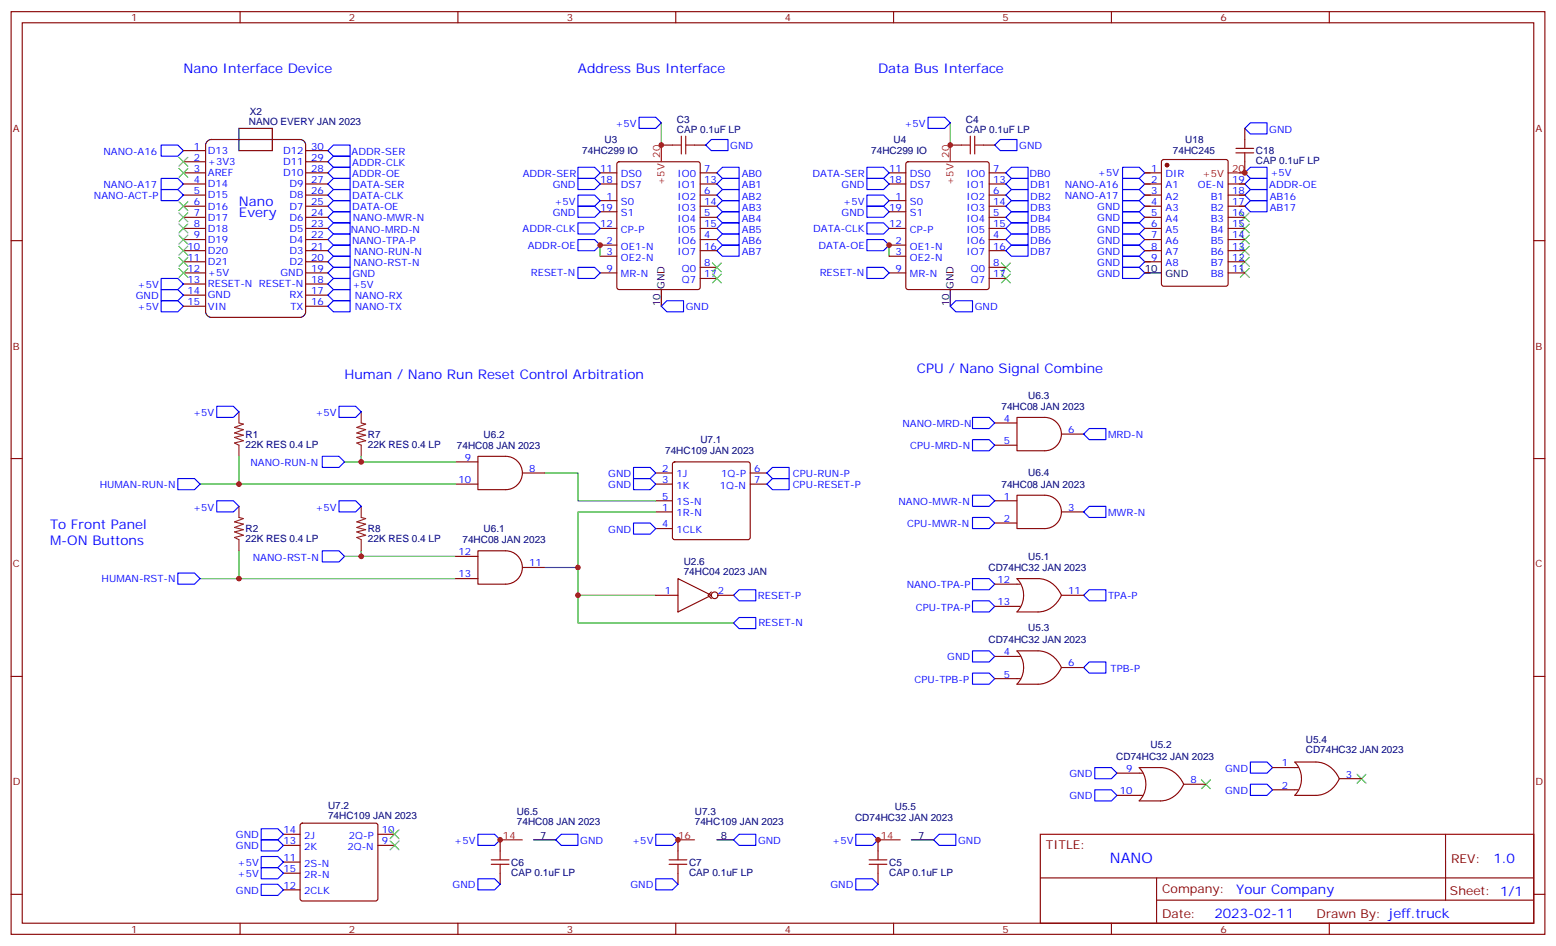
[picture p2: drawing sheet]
<svg xmlns="http://www.w3.org/2000/svg" width="494mm" height="300mm" viewBox="0 0 494 300" stroke-linecap="round" stroke-linejoin="round" font-family="sans-serif">
<g fill="none" stroke="#870000" stroke-width=".35">
<path d="M3.5 3.7h486.9v292.8h-486.9zM7.1 7.2h479.7v285.8h-479.7zM76.2 3.7v3.5M145.3 3.7v3.5M214.5 3.7v3.5M283.6 3.7v3.5M352.8 3.7v3.5M421.9 3.7v3.5M58.2 54.9h7.1M58.2 58.4h7.1M58.2 47.8h7.1M58.2 51.3h7.1"/>
<path d="M97 54.9h7.1M97 58.4h7.1M97 47.8h7.1M97 51.3h7.1M190.5 54.9h5.3M190.5 58.4h5.3M196 51.5l.5-.2h25l.7 .5v39.4l-.4 .6-25.3 .1-.7-.5v-39.4zM209.9 46h3.5M220.5 46h3.5M222.2 54.9h5.3M222.2 58.4h5.3M282.2 54.9h5.3"/>
<path d="M282.2 58.4h5.3M287.7 51.5l.5-.2h25.1l.6 .5 .1 39.4-.5 .6-25.3 .1-.6-.5-.1-39.4zM301.6 46h3.6M312.2 46h3.5M314 54.9h5.3M314 58.4h5.3M363.4 54.9h5.3M363.4 58.4h5.3M368.9 50.8l.5-.2h19.7l.7 .5v39l-.4 .7h-20l-.7-.4v-39.1zM389.8 58.4h5.3M395.1 40.7v3.6M395.1 51.3v3.6"/>
<path d="M3.5 76.4h3.6M58.2 76h7.1M58.2 69h7.1M58.2 61.9h7.1M58.2 72.5h7.1M58.2 65.4h7.1M58.2 79.6h7.1M97 76h7.1M97 69h7.1M97 61.9h7.1M97 72.5h7.1M97 65.4h7.1"/>
<path d="M97 79.6h7.1M190.5 63.7h5.3M190.5 77.8h5.3M190.5 72.5h5.3M190.5 67.2h5.3M222.2 76h5.3M222.2 69h5.3M222.2 61.9h5.3M222.2 72.5h5.3M222.2 65.4h5.3M222.2 79.6h5.3M282.2 63.7h5.3"/>
<path d="M282.2 77.8h5.3M282.2 72.5h5.3M282.2 67.2h5.3M314 76h5.3M314 69h5.3M314 61.9h5.3M314 72.5h5.3M314 65.4h5.3M314 79.6h5.3M363.4 76h5.3M363.4 69h5.3M363.4 61.9h5.3"/>
<path d="M363.4 72.5h5.3M363.4 65.4h5.3M363.4 79.6h5.3M389.8 76h5.3M389.8 69h5.3M389.8 61.9h5.3M389.8 72.5h5.3M389.8 65.4h5.3M389.8 79.6h5.3M486.8 76.4h3.6M58.2 86.6h7.1M58.2 83.1h7.1"/>
<path d="M58.2 90.1h7.1M58.2 93.7h7.1M58.2 97.2h7.1M97 86.6h7.1M97 83.1h7.1M97 90.1h7.1M97 93.7h7.1M97 97.2h7.1M190.5 81.3h5.3M190.5 86.6h5.3M222.2 84.8h5.3M222.2 88.4h5.3"/>
<path d="M282.2 81.3h5.3M282.2 86.6h5.3M314 84.8h5.3M314 88.4h5.3M363.4 83.1h5.3M389.8 86.6h5.3M389.8 83.1h5.3M315.7 134.2h7.1M322.8 132.5h8.8a5.3 5.3 0 0 1 5.3 5.3 5.3 5.3 0 0 1-5.3 5.3h-8.8zM336.9 137.8h7.1M3.5 145.5h3.6M144.6 146.6h7.1"/>
<path d="M144.6 153.6h7.1M151.7 144.8h8.8a5.3 5.3 0 0 1 5.3 5.3 5.3 5.3 0 0 1-5.3 5.3h-8.8zM165.8 150.1h7.1M208.1 153.6h5.3M208.1 150.1h5.3M208.1 158.9h5.3M213.7 146.8l.4-.2h23.3l.5 .2 .2 .5v23.3l-.2 .5-.5 .2h-23.3l-.5-.3-.2-.4v-23.3zM238.1 153.6h5.3M238.1 150.1h5.3M315.7 141.3h7.1M315.7 158.9h7.1M322.8 157.2h8.8a5.3 5.3 0 0 1 5.3 5.3 5.3 5.3 0 0 1-5.3 5.2h-8.8z"/>
<path d="M486.8 145.5h3.6M144.6 176.6h7.1M151.7 174.8h8.8a5.3 5.3 0 0 1 5.3 5.3 5.3 5.3 0 0 1-5.3 5.3h-8.8zM208.1 162.5h5.3M208.1 167.7h5.3M315.7 166h7.1M336.9 162.5h7.1M144.6 183.6h7.1M165.8 180.1h7.1M208.1 188.9h7.1M215.2 183.6l10.6 5.3-10.6 5.3zM225.8 187.9l-1.1 1 1.1 1.1"/>
<path d="M227.9 188.9h4.9M315.7 185.4h8.1M315.7 192.4h8.1M322.8 183.6h6.7a8.4 8.4 0 0 1 7.4 5.3 8.4 8.4 0 0 1-7.4 5.3h-6.7a7.6 7.6 0 0 0 0-10.6zM336.9 188.9h7.1M3.5 214.7h3.6M315.7 208.3h8.1M315.7 215.4h8.1M322.8 206.6h6.7a8.4 8.4 0 0 1 7.4 5.2 8.4 8.4 0 0 1-7.4 5.3h-6.7a7.6 7.6 0 0 0 0-10.5zM336.9 211.8h7.1M486.8 214.7h3.6M354.5 245.4h8.2"/>
<path d="M354.5 252.4h8.2M361.6 243.6h6.7a8.4 8.4 0 0 1 7.4 5.3 8.4 8.4 0 0 1-7.4 5.3l-6.7-.1a7.6 7.6 0 0 0 0-10.5zM375.7 248.9h7.1M403.9 243.6h8.1M403.9 250.6h8.1M425.1 247.1h7.1M425.1 247.1a8.4 8.4 0 0 0-7.4-5.3h-6.7a7.6 7.6 0 0 1 0 10.6M425.1 247.1a8.4 8.4 0 0 1-7.4 5.3h-6.7M90 268.3h5.2M90 264.8h5.2M90 273.6h5.2M90 277.1h5.2"/>
<path d="M95.5 261.4l.5-.2h23.2l.5 .2 .2 .5v23.3l-.2 .5-.5 .2h-23.2l-.5-.2-.3-.5v-23.3zM119.9 268.3h5.3M119.9 264.8h5.3M158.7 266.5v3.6M158.7 277.1v3.5M215.2 266.5v3.6M215.2 277.1v3.5M278.7 266.5v3.6M278.7 277.1v3.5M330.2 264.8h156.6v28.2h-156.6zM330.2 278.6h156.5M367.1 278.6v14.1"/>
<path d="M458.8 264.8v20.9M3.5 283.8h3.6M76.2 293v3.5M90 282.4h5.2M145.3 293v3.5M214.5 293v3.5M283.6 293v3.5M352.8 293v3.5M367.1 285.7h119.6M421.9 293v3.5M486.8 283.8h3.6"/>
<circle cx="226.8" cy="188.9" r="1.06"/>
</g>
<g fill="none" stroke="#00f" stroke-width=".35">
<path d="M202.8 37.2h5.3l1.8 1.8-1.8 1.7h-5.3zM294.6 37.2h5.3l1.7 1.8-1.7 1.7h-5.3zM396.9 39h5.3v3.5h-5.3l-1.8-1.8zM51.2 46h5.2l1.8 1.8-1.8 1.8h-5.2zM51.2 56.6h5.2l1.8 1.8-1.8 1.7h-5.2zM104.1 47.8l1.7-1.8h5.3v3.6h-5.3zM104.1 51.3l1.7-1.7h5.3v3.5h-5.3zM104.1 54.9l1.7-1.8h5.3v3.5h-5.3zM104.1 58.4l1.7-1.8h5.3v3.5h-5.3zM183.4 53.1h5.3l1.8 1.8-1.8 1.7h-5.3zM183.4 56.6h5.3l1.8 1.8-1.8 1.7h-5.3zM225.8 44.3h5.3v3.5h-5.3l-1.8-1.8z"/>
<path d="M227.5 58.4l1.8-1.8h5.3v3.5h-5.3zM227.5 54.9l1.8-1.8h5.3v3.5h-5.3zM275.2 56.6h5.3l1.7 1.8-1.7 1.7h-5.3zM275.2 53.1h5.3l1.7 1.8-1.7 1.7h-5.3zM317.5 44.3h5.3v3.5h-5.3l-1.8-1.8zM319.3 54.9l1.7-1.8h5.3v3.5h-5.3zM319.3 58.4l1.7-1.8h5.3v3.5h-5.3zM356.3 53.1h5.3l1.8 1.8-1.8 1.7h-5.3zM356.3 56.6h5.3l1.8 1.8-1.8 1.7h-5.3zM396.9 53.1h5.3v3.5h-5.3l-1.8-1.7zM396.9 56.6h5.3v3.5h-5.3l-1.8-1.7zM51.2 60.1h5.2l1.8 1.8-1.8 1.8h-5.2z"/>
<path d="M104.1 61.9l1.7-1.8h5.3v3.6h-5.3zM105.8 77.8h5.3v3.5h-5.3l-1.7-1.7zM105.8 70.7h5.3v3.6h-5.3l-1.7-1.8zM105.8 67.2h5.3v3.5h-5.3l-1.7-1.7zM105.8 63.7h5.3v3.5h-5.3l-1.7-1.8zM105.8 74.3h5.3v3.5h-5.3l-1.7-1.8zM183.4 70.7h5.3l1.8 1.8-1.8 1.8h-5.3zM183.4 76h5.3l1.8 1.8-1.8 1.8h-5.3zM183.4 61.9h5.3l1.8 1.8-1.8 1.7h-5.3zM183.4 65.4h5.3l1.8 1.8-1.8 1.8h-5.3zM227.5 76l1.8-1.7h5.3v3.5h-5.3zM227.5 72.5l1.8-1.8h5.3v3.6h-5.3z"/>
<path d="M227.5 69l1.8-1.8h5.3v3.5h-5.3zM227.5 65.4l1.8-1.7h5.3v3.5h-5.3zM227.5 61.9l1.8-1.8h5.3v3.6h-5.3zM229.3 77.8h5.3v3.5h-5.3l-1.8-1.7zM275.2 65.4h5.3l1.7 1.8-1.7 1.8h-5.3zM275.2 61.9h5.3l1.7 1.8-1.7 1.7h-5.3zM275.2 76h5.3l1.7 1.8-1.7 1.8h-5.3zM275.2 70.7h5.3l1.7 1.8-1.7 1.8h-5.3zM319.3 61.9l1.7-1.8h5.3v3.6h-5.3zM319.3 65.4l1.7-1.7h5.3v3.5h-5.3zM319.3 69l1.7-1.8h5.3v3.5h-5.3zM319.3 72.5l1.7-1.8h5.3v3.6h-5.3z"/>
<path d="M319.3 76l1.7-1.7h5.3v3.5h-5.3zM319.3 79.6l1.7-1.8h5.3v3.5h-5.3zM356.3 60.1h5.3l1.8 1.8-1.8 1.8h-5.3zM356.3 63.7h5.3l1.8 1.7-1.8 1.8h-5.3zM356.3 67.2h5.3l1.8 1.8-1.8 1.7h-5.3zM356.3 70.7h5.3l1.8 1.8-1.8 1.8h-5.3zM356.3 74.3h5.3l1.8 1.7-1.8 1.8h-5.3zM356.3 77.8h5.3l1.8 1.8-1.8 1.7h-5.3zM395.1 65.4l1.8-1.7h5.3v3.5h-5.3zM396.9 60.1h5.3v3.6h-5.3l-1.8-1.8zM51.2 95.4h5.2l1.8 1.8-1.8 1.8h-5.2zM51.2 91.9h5.2l1.8 1.8-1.8 1.7h-5.2z"/>
<path d="M51.2 88.4h5.2l1.8 1.7-1.8 1.8h-5.2zM104.1 86.6l1.7-1.8h5.3v3.6h-5.3zM104.1 83.1l1.7-1.8h5.3v3.5h-5.3zM104.1 90.1l1.7-1.7h5.3v3.5h-5.3zM104.1 93.7l1.7-1.8h5.3v3.5h-5.3zM105.8 95.4h5.3v3.6h-5.3l-1.7-1.8zM183.4 84.8h5.3l1.8 1.8-1.8 1.8h-5.3zM211.7 95.4h5.3v3.6h-5.3l-1.8-1.8zM275.2 84.8h5.3l1.7 1.8-1.7 1.8h-5.3zM303.4 95.4h5.3v3.6h-5.3l-1.8-1.8zM356.3 84.8h5.3l1.8 1.8-1.8 1.8h-5.3zM356.3 81.3h5.3l1.8 1.8-1.8 1.7h-5.3z"/>
<path d="M68.8 128.9h5.3l1.7 1.8-1.7 1.8h-5.3zM107.6 128.9h5.3l1.8 1.8-1.8 1.8h-5.3zM308.7 132.5h5.3l1.7 1.7-1.7 1.8h-5.3zM308.7 139.5h5.3l1.7 1.8-1.7 1.8h-5.3zM345.7 136h5.3v3.5h-5.3l-1.7-1.7zM56.4 151.9h5.3l1.8 1.7-1.8 1.8h-5.3zM68.8 158.9h5.3l1.7 1.8-1.7 1.8h-5.3zM102.3 144.8h5.3l1.8 1.8-1.8 1.7h-5.3zM107.6 158.9h5.3l1.8 1.8-1.8 1.8h-5.3zM201.1 148.3h5.3l1.7 1.8-1.7 1.8h-5.3zM201.1 151.9h5.3l1.7 1.7-1.7 1.8h-5.3zM245.2 148.3h5.3v3.6h-5.3l-1.8-1.8z"/>
<path d="M245.2 151.9h5.3v3.5h-5.3l-1.8-1.8zM308.7 157.2h5.3l1.7 1.7-1.7 1.8h-5.3zM102.3 174.8h5.3l1.8 1.8-1.8 1.7h-5.3zM201.1 166h5.3l1.7 1.7-1.7 1.8h-5.3zM308.7 164.2h5.3l1.7 1.8-1.7 1.7h-5.3zM345.7 160.7h5.3v3.5h-5.3l-1.7-1.7zM56.4 181.9h5.3l1.8 1.7-1.8 1.8h-5.3zM234.6 187.1h5.3v3.6h-5.3l-1.8-1.8zM234.6 196h5.3v3.5h-5.3l-1.8-1.8zM308.7 190.7h5.3l1.7 1.7-1.7 1.8h-5.3zM308.7 183.6h5.3l1.7 1.8-1.7 1.7h-5.3zM345.7 187.1h5.3v3.6h-5.3l-1.7-1.8z"/>
<path d="M308.7 213.6h5.3l1.7 1.8-1.7 1.7h-5.3zM308.7 206.6h5.3l1.7 1.7-1.7 1.8h-5.3zM345.7 210.1h5.3v3.5h-5.3l-1.7-1.8zM347.5 243.6h5.3l1.7 1.8-1.7 1.7h-5.3zM347.5 250.6h5.3l1.7 1.8-1.7 1.8h-5.3zM396.9 241.8h5.3l1.7 1.8-1.7 1.8h-5.3zM396.9 248.9h5.3l1.7 1.7-1.7 1.8h-5.3zM82.9 263h5.3l1.8 1.8-1.8 1.7h-5.3zM82.9 266.5h5.3l1.8 1.8-1.8 1.8h-5.3zM82.9 271.8h5.3l1.8 1.8-1.8 1.7h-5.3zM82.9 275.3h5.3l1.8 1.8-1.8 1.8h-5.3zM151.7 264.8h5.3l1.7 1.7-1.7 1.8h-5.3z"/>
<path d="M151.7 278.9h5.3l1.7 1.7-1.7 1.8h-5.3zM176.4 266.5l1.8-1.7h5.2v3.5h-5.2zM208.1 264.8h5.3l1.8 1.7-1.8 1.8h-5.3zM208.1 278.9h5.3l1.8 1.7-1.8 1.8h-5.3zM234.6 264.8h5.3v3.5h-5.3l-1.8-1.8zM271.6 264.8h5.3l1.8 1.7-1.8 1.8h-5.3zM271.6 278.9h5.3l1.8 1.7-1.8 1.8h-5.3zM298.1 264.8h5.3v3.5h-5.3l-1.8-1.8zM82.9 280.6h5.3l1.8 1.8-1.8 1.8h-5.3z"/>
</g>
<g fill="none" stroke="#a10000" stroke-width=".35">
<path d="M213.4 46h2.9M216.3 43.2v5.7M217.7 43.2v5.7M217.7 46h2.8M305.2 46h2.8M308 43.2v5.7M309.4 46h2.8M309.4 43.2v5.7M392.3 48.5h5.6M392.3 47.1h5.6M395.1 44.3v2.8M395.1 48.5v2.8"/>
<path d="M155.9 274.3h5.7M155.9 272.9h5.7M158.7 270.1v2.8M158.7 274.3v2.8M212.4 274.3h5.6M212.4 272.9h5.6M215.2 270.1v2.8M215.2 274.3v2.8M275.9 274.3h5.6M275.9 272.9h5.6M278.7 270.1v2.8M278.7 274.3v2.8"/>
</g>
<g fill="none" stroke="#008700" stroke-width=".35">
<path d="M209.9 39v7M301.6 39v7M363.4 54.9h1.7M363.4 58.4h1.7M393.3 54.9h1.8M393.3 58.4h1.8M190.5 77.8v3.5M282.2 77.8v3.5M363.4 61.9h1.7M363.4 65.4h1.7M363.4 69h1.7M363.4 72.5h1.7"/>
<path d="M363.4 76h1.7M363.4 79.6h1.7M393.3 61.9h1.8M393.3 65.4h1.8M363.4 83.1h1.7M363.4 86.6h1.7M63.5 153.6h81.1M75.8 144.8v8.8M109.4 146.6h35.2M114.7 144.8v1.8M172.9 150.1h10.5v8.8h24.7M75.8 174.8v8.8"/>
<path d="M109.4 176.6h35.2M114.7 174.8v1.8M208.1 162.5h-24.7v26.4h24.7M63.5 183.6h81.1M172.9 180.1h10.5M183.4 188.9v8.8h49.4"/>
</g>
<path d="M65.8 44.8l1.2-.5h28.2l.9 .2 .7 .6 .2 .9v53l-.3 .8-.6 .7-.9 .2h-28.2l-.9-.3-.6-.6-.2-.8v-53zM75.8 40.7h10.6v7.1h-10.6zM209.9 91.9v5.3M301.6 91.9v5.3M363.4 86.6h5.3M169.3 266.5h7.1M227.5 266.5h5.3M289.3 266.5h7" fill="none" stroke="#000" stroke-width=".35"/>
<path d="M209.9 46v5.3M301.6 46v5.3M389.8 54.9h5.3M158.7 266.5h7.1M215.2 266.5h5.3M278.7 266.5h7.1" fill="none" stroke="#f00" stroke-width=".35"/>
<g fill="none" stroke="#3c3" stroke-width=".35">
<path d="M56.8 49.9l2.8 2.8M56.8 53.4l2.8 2.9M59.6 49.9l-2.8 2.8M59.6 53.4l-2.8 2.9M56.8 64l2.8 2.9M56.8 67.6l2.8 2.8M56.8 71.1l2.8 2.8M56.8 74.6l2.8 2.8M56.8 78.1l2.8 2.9M59.6 64l-2.8 2.9M59.6 67.6l-2.8 2.8M59.6 71.1l-2.8 2.8"/>
<path d="M59.6 74.6l-2.8 2.8M59.6 78.1l-2.8 2.9M393.7 67.6l2.8 2.8M393.7 71.1l2.8 2.8M393.7 74.6l2.8 2.8M393.7 78.1l2.8 2.9M396.5 67.6l-2.8 2.8M396.5 71.1l-2.8 2.8M396.5 74.6l-2.8 2.8M396.5 78.1l-2.8 2.9M56.8 81.7l2.8 2.8M56.8 85.2l2.8 2.8"/>
<path d="M59.6 81.7l-2.8 2.8M59.6 85.2l-2.8 2.8M226.1 83.4l2.9 2.9M226.1 87l2.9 2.8M229 83.4l-2.9 2.9M229 87l-2.9 2.8M317.9 87l2.8 2.8M317.9 83.4l2.8 2.9M320.7 87l-2.8 2.8M320.7 83.4l-2.8 2.9M393.7 81.7l2.8 2.8M393.7 85.2l2.8 2.8"/>
<path d="M396.5 81.7l-2.8 2.8M396.5 85.2l-2.8 2.8M381.4 247.5l2.8 2.8M384.2 247.5l-2.8 2.8M430.7 245.7l2.9 2.8M433.6 245.7l-2.9 2.8M123.8 263.3l2.8 2.9M123.8 266.9l2.8 2.8M126.6 263.3l-2.8 2.9M126.6 266.9l-2.8 2.8"/>
</g>
<path d="M75.8 130.7v3.5l1.5 .4-2.9 1 2.9 .7-2.9 1.1 2.9 .7-2.9 .7 2.9 1.1-2.9 .7 1.4 .7v3.5M114.7 130.7v3.5l1.4 .4-2.9 1 2.9 .7-2.9 1.1 2.9 .7-2.9 .7 2.9 1.1-2.9 .7 1.5 .7v3.5M75.8 160.7v3.5l1.5 .4-2.9 1 2.9 .7-2.9 1.1 2.9 .7-2.9 .7 2.9 1.1-2.9 .7 1.4 .7v3.5M114.7 160.7v3.5l1.4 .4-2.9 1 2.9 .7-2.9 1.1 2.9 .7-2.9 .7 2.9 1.1-2.9 .7 1.5 .7v3.5" fill="none" stroke="#8c2424" stroke-width=".35"/>
<circle cx="370.4" cy="52.4" r=".53" fill="#870000" stroke="#870000" stroke-width=".35"/>
<g fill="#c00">
<circle cx="209.9" cy="46" r=".88"/>
<circle cx="190.5" cy="77.8" r=".88"/>
<circle cx="282.2" cy="77.8" r=".88"/>
<circle cx="301.6" cy="46" r=".88"/>
<circle cx="158.8" cy="266.5" r=".88"/>
<circle cx="215.2" cy="266.5" r=".88"/>
<circle cx="183.4" cy="188.9" r=".88"/>
<circle cx="183.4" cy="180.1" r=".88"/>
<circle cx="75.8" cy="153.6" r=".88"/>
<circle cx="75.8" cy="183.6" r=".88"/>
<circle cx="114.7" cy="146.6" r=".88"/>
<circle cx="114.7" cy="176.6" r=".88"/>
<circle cx="278.7" cy="266.5" r=".88"/>
<circle cx="395.1" cy="54.9" r=".88"/>
</g>
<text font-size="4.6" fill="#00f" x="352.3" y="273.8">NANO</text>
<g font-size="4.2" fill="#00f">
<text x="58.2" y="23.1">Nano Interface Device</text>
<text x="183.4" y="23.1">Address Bus Interface</text>
<text x="278.7" y="23.1">Data Bus Interface</text>
<text x="75.8" y="65.4">Nano</text>
<text x="75.8" y="69">Every</text>
<text x="291" y="118.4">CPU / Nano Signal Combine</text>
<text x="109.4" y="120.1">Human / Nano Run Reset Control Arbitration</text>
<text x="15.9" y="167.7">To Front Panel</text>
<text x="15.9" y="173">M-ON Buttons</text>
<text x="474" y="274">1.0</text>
<text x="392.4" y="283.6">Your Company</text>
<text x="385.5" y="291.4">2023-02-11</text>
</g>
<g font-size="3.9" fill="#800">
<text x="332" y="269.3">TITLE:</text>
<text x="460.6" y="274">REV:</text>
<text x="368.9" y="283.5">Company:</text>
<text x="460.2" y="284.2">Sheet: 1/1</text>
<text x="368.9" y="291.2">Date:</text>
<text x="417.9" y="291.3">Drawn By: jeff.truck</text>
</g>
<g font-size="3.2" fill="#800">
<text x="41.6" y="6.7">1</text>
<text x="110.8" y="6.7">2</text>
<text x="179.9" y="6.7">3</text>
<text x="249.1" y="6.7">4</text>
<text x="318.2" y="6.7">5</text>
<text x="387.3" y="6.7">6</text>
<text x="4.1" y="41.8">A</text>
<text x="487.4" y="41.8">A</text>
<text x="4.1" y="110.9">B</text>
<text x="487.4" y="110.9">B</text>
<text x="4.1" y="180.1">C</text>
<text x="487.4" y="180.1">C</text>
<text x="4.1" y="249.2">D</text>
<text x="487.4" y="249.2">D</text>
<text x="41.6" y="296">1</text>
<text x="110.8" y="296">2</text>
<text x="179.9" y="296">3</text>
<text x="249.1" y="296">4</text>
<text x="318.2" y="296">5</text>
<text x="387.3" y="296">6</text>
</g>
<g font-size="3.2" fill="#000080">
<text x="79" y="39.7">NANO EVERY JAN 2023</text>
<text x="79.3" y="36.5">X2</text>
<text x="214.9" y="39">C3</text>
<text x="306.6" y="39">C4</text>
<text x="191.9" y="45.4">U3</text>
<text x="214.9" y="42.2">CAP 0.1uF LP</text>
<text x="283.6" y="45.4">U4</text>
<text x="306.6" y="42.2">CAP 0.1uF LP</text>
<text x="376.2" y="45.4">U18</text>
<text x="184.8" y="48.9">74HC299 IO</text>
<text x="276.6" y="48.9">74HC299 IO</text>
<text x="372.3" y="48.9">74HC245</text>
<text x="398.6" y="52.1">CAP 0.1uF LP</text>
<text x="398.6" y="48.9">C18</text>
<text x="317.9" y="130.1">74HC08 JAN 2023</text>
<text x="326.4" y="126.6">U6.3</text>
<text x="78" y="142.1">22K RES 0.4 LP</text>
<text x="78" y="138.9">R1</text>
<text x="116.8" y="142.1">22K RES 0.4 LP</text>
<text x="116.8" y="138.9">R7</text>
<text x="145" y="142.4">74HC08 JAN 2023</text>
<text x="153.5" y="138.9">U6.2</text>
<text x="222.3" y="140.7">U7.1</text>
<text x="211.1" y="144.2">74HC109 JAN 2023</text>
<text x="317.9" y="154.7">74HC08 JAN 2023</text>
<text x="326.4" y="151.2">U6.4</text>
<text x="78" y="172.1">22K RES 0.4 LP</text>
<text x="78" y="168.9">R2</text>
<text x="116.8" y="172.1">22K RES 0.4 LP</text>
<text x="116.8" y="168.9">R8</text>
<text x="146.8" y="172.4">74HC08 JAN 2023</text>
<text x="153.5" y="168.9">U6.1</text>
<text x="217" y="179.4">U2.6</text>
<text x="326.4" y="177.7">U5.1</text>
<text x="217" y="182.6">74HC04 2023 JAN</text>
<text x="313.8" y="181.2">CD74HC32 JAN 2023</text>
<text x="326.4" y="200.4">U5.3</text>
<text x="313.7" y="204.2">CD74HC32 JAN 2023</text>
<text x="365.2" y="237.4">U5.2</text>
<text x="414.5" y="238.9">CD74HC32 JAN 2023</text>
<text x="414.5" y="235.7">U5.4</text>
<text x="354.3" y="241.2">CD74HC32 JAN 2023</text>
<text x="104.1" y="256.9">U7.2</text>
<text x="284" y="257.1">U5.5</text>
<text x="104.1" y="260.1">74HC109 JAN 2023</text>
<text x="164.1" y="261.9">74HC08 JAN 2023</text>
<text x="164.1" y="258.8">U6.5</text>
<text x="220.5" y="261.8">74HC109 JAN 2023</text>
<text x="220.5" y="258.6">U7.3</text>
<text x="271.4" y="260.6">CD74HC32 JAN 2023</text>
<text x="162.3" y="274.7">C6</text>
<text x="218.7" y="274.7">C7</text>
<text x="282.2" y="274.7">C5</text>
<text x="162.3" y="277.9">CAP 0.1uF LP</text>
<text x="218.7" y="277.9">CAP 0.1uF LP</text>
<text x="282.2" y="277.9">CAP 0.1uF LP</text>
</g>
<g font-size="3.2" fill="#00f">
<text x="195.4" y="40.3">+5V</text>
<text x="287.1" y="40.3">+5V</text>
<text x="61.5" y="47.4">1</text>
<text x="98.8" y="47.4">30</text>
<text x="231.8" y="47.3">GND</text>
<text x="323.5" y="47.3">GND</text>
<text x="402.9" y="42.1">GND</text>
<text x="32.8" y="49.1">NANO-A16</text>
<text x="61.5" y="51">2</text>
<text x="66" y="48.9">D13</text>
<text x="66" y="52.4">+3V3</text>
<text x="89.8" y="52.4">D11</text>
<text x="89.8" y="48.9">D12</text>
<text x="98.8" y="51">29</text>
<text x="111.6" y="49.1">ADDR-SER</text>
<text x="111.8" y="52.5">ADDR-CLK</text>
<text x="32.8" y="59.7">NANO-A17</text>
<text x="61.5" y="54.5">3</text>
<text x="61.5" y="58">4</text>
<text x="66" y="55.9">AREF</text>
<text x="66" y="59.4">D14</text>
<text x="89.8" y="55.9">D10</text>
<text x="91.8" y="59.4">D9</text>
<text x="98.8" y="58">27</text>
<text x="98.8" y="54.5">28</text>
<text x="111.8" y="56.1">ADDR-OE</text>
<text x="111.8" y="59.6">DATA-SER</text>
<text x="165.9" y="56.2">ADDR-SER</text>
<text x="175.4" y="59.7">GND</text>
<text x="190.5" y="54.5">11</text>
<text x="190.5" y="58">18</text>
<text x="197.1" y="56.3">DS0</text>
<text x="197.1" y="59.8">DS7</text>
<text x="215.1" y="56.3">IO0</text>
<text x="215.1" y="59.8">IO1</text>
<text x="223.5" y="54.5">7</text>
<text x="223.5" y="58">13</text>
<text x="235.5" y="56.3">AB0</text>
<text x="235.5" y="59.8">AB1</text>
<text x="257.9" y="56.1">DATA-SER</text>
<text x="267.2" y="59.7">GND</text>
<text x="282.2" y="54.5">11</text>
<text x="282.2" y="58">18</text>
<text x="288.8" y="56.3">DS0</text>
<text x="288.8" y="59.8">DS7</text>
<text x="306.8" y="56.3">IO0</text>
<text x="306.8" y="59.8">IO1</text>
<text x="315.2" y="54.5">7</text>
<text x="315.2" y="58">13</text>
<text x="326.8" y="56.2">DB0</text>
<text x="327" y="59.8">DB1</text>
<text x="338" y="59.7">NANO-A16</text>
<text x="348.5" y="55.8">+5V</text>
<text x="365.4" y="54.5">1</text>
<text x="365.4" y="58">2</text>
<text x="370" y="56.3">DIR</text>
<text x="370" y="59.8">A1</text>
<text x="380.2" y="59.8">OE-N</text>
<text x="391.1" y="58">19</text>
<text x="402.9" y="59.6">ADDR-OE</text>
<text x="403.2" y="55.8">+5V</text>
<text x="29.8" y="63.2">NANO-ACT-P</text>
<text x="61.5" y="61.6">5</text>
<text x="61.5" y="65.1">6</text>
<text x="66" y="63">D15</text>
<text x="91.8" y="63">D8</text>
<text x="98.8" y="65.1">25</text>
<text x="98.8" y="61.6">26</text>
<text x="111.8" y="63.1">DATA-CLK</text>
<text x="176" y="65">+5V</text>
<text x="192.5" y="63.3">1</text>
<text x="197.1" y="65.1">S0</text>
<text x="215.1" y="63.3">IO2</text>
<text x="223.5" y="61.6">6</text>
<text x="223.5" y="65.1">14</text>
<text x="235.5" y="63.3">AB2</text>
<text x="267.7" y="65">+5V</text>
<text x="284.3" y="63.3">1</text>
<text x="288.8" y="65.1">S0</text>
<text x="306.8" y="63.3">IO2</text>
<text x="315.2" y="61.6">6</text>
<text x="315.2" y="65.1">14</text>
<text x="327" y="63.3">DB2</text>
<text x="338" y="63.2">NANO-A17</text>
<text x="365.4" y="61.6">3</text>
<text x="365.4" y="65.1">4</text>
<text x="370" y="63.3">A2</text>
<text x="384.3" y="63.3">B1</text>
<text x="391.1" y="65.1">17</text>
<text x="391.1" y="61.6">18</text>
<text x="403" y="63.3">AB16</text>
<text x="61.5" y="68.6">7</text>
<text x="66" y="66.5">D16</text>
<text x="66" y="70">D17</text>
<text x="91.8" y="70">D6</text>
<text x="91.8" y="66.5">D7</text>
<text x="98.8" y="68.6">24</text>
<text x="111.8" y="66.7">DATA-OE</text>
<text x="111.9" y="70.2">NANO-MWR-N</text>
<text x="175.4" y="68.5">GND</text>
<text x="190.5" y="66.9">19</text>
<text x="197.1" y="68.6">S1</text>
<text x="215.1" y="70.4">IO4</text>
<text x="215.1" y="66.9">IO3</text>
<text x="223.5" y="68.6">5</text>
<text x="235.5" y="70.4">AB4</text>
<text x="235.5" y="66.9">AB3</text>
<text x="267.2" y="68.5">GND</text>
<text x="282.2" y="66.9">19</text>
<text x="288.8" y="68.6">S1</text>
<text x="306.8" y="70.4">IO4</text>
<text x="306.8" y="66.9">IO3</text>
<text x="315.2" y="68.6">5</text>
<text x="327" y="66.8">DB3</text>
<text x="327" y="70.4">DB4</text>
<text x="348.3" y="66.7">GND</text>
<text x="348.3" y="70.3">GND</text>
<text x="365.4" y="68.6">5</text>
<text x="370" y="66.9">A3</text>
<text x="370" y="70.4">A4</text>
<text x="384.3" y="70.4">B3</text>
<text x="384.3" y="66.9">B2</text>
<text x="391.1" y="68.6">16</text>
<text x="403" y="66.9">AB17</text>
<text x="61.5" y="72.1">8</text>
<text x="61.5" y="75.7">9</text>
<text x="66" y="73.6">D18</text>
<text x="66" y="77.1">D19</text>
<text x="91.8" y="77.1">D4</text>
<text x="91.8" y="73.6">D5</text>
<text x="98.8" y="75.7">22</text>
<text x="98.8" y="72.1">23</text>
<text x="111.4" y="73.8">NANO-MRD-N</text>
<text x="111.8" y="77.3">NANO-TPA-P</text>
<text x="165.9" y="73.7">ADDR-CLK</text>
<text x="190.5" y="72.1">12</text>
<text x="192.5" y="77.4">2</text>
<text x="197.1" y="73.9">CP-P</text>
<text x="215.1" y="77.4">IO6</text>
<text x="215.1" y="73.9">IO5</text>
<text x="223.5" y="75.7">4</text>
<text x="223.5" y="72.1">15</text>
<text x="235.5" y="77.5">AB6</text>
<text x="235.5" y="73.9">AB5</text>
<text x="258.1" y="73.7">DATA-CLK</text>
<text x="282.2" y="72.1">12</text>
<text x="284.3" y="77.4">2</text>
<text x="288.8" y="73.9">CP-P</text>
<text x="306.8" y="77.4">IO6</text>
<text x="306.8" y="73.9">IO5</text>
<text x="315.2" y="75.7">4</text>
<text x="315.2" y="72.1">15</text>
<text x="327" y="73.9">DB5</text>
<text x="327" y="77.4">DB6</text>
<text x="348.3" y="73.8">GND</text>
<text x="348.3" y="77.3">GND</text>
<text x="365.4" y="72.1">6</text>
<text x="365.4" y="75.7">7</text>
<text x="370" y="73.9">A5</text>
<text x="370" y="77.4">A6</text>
<text x="384.3" y="77.4">B5</text>
<text x="384.3" y="73.9">B4</text>
<text x="391.1" y="75.7">14</text>
<text x="391.1" y="72.1">15</text>
<text x="59.5" y="79.2">10</text>
<text x="59.5" y="82.7">11</text>
<text x="66" y="80.6">D20</text>
<text x="91.8" y="80.6">D3</text>
<text x="98.8" y="82.7">20</text>
<text x="98.8" y="79.2">21</text>
<text x="112.4" y="80.9">NANO-RUN-N</text>
<text x="167.5" y="79">ADDR-OE</text>
<text x="192.5" y="81">3</text>
<text x="197.1" y="79.2">OE1-N</text>
<text x="197.1" y="82.7">OE2-N</text>
<text x="215.1" y="81">IO7</text>
<text x="223.5" y="79.2">16</text>
<text x="235.5" y="81">AB7</text>
<text x="259.8" y="79">DATA-OE</text>
<text x="284.3" y="81">3</text>
<text x="288.8" y="79.2">OE1-N</text>
<text x="288.8" y="82.7">OE2-N</text>
<text x="306.8" y="81">IO7</text>
<text x="315.2" y="79.2">16</text>
<text x="327" y="81">DB7</text>
<text x="348.3" y="80.8">GND</text>
<text x="365.4" y="79.2">8</text>
<text x="365.4" y="82.7">9</text>
<text x="370" y="81">A7</text>
<text x="384.3" y="81">B6</text>
<text x="391.1" y="82.7">12</text>
<text x="391.1" y="79.2">13</text>
<text x="59.5" y="86.3">12</text>
<text x="59.5" y="89.8">13</text>
<text x="66" y="84.1">D21</text>
<text x="66" y="87.7">+5V</text>
<text x="89" y="87.7">GND</text>
<text x="91.8" y="84.1">D2</text>
<text x="98.8" y="89.8">18</text>
<text x="98.8" y="86.3">19</text>
<text x="111.9" y="87.9">GND</text>
<text x="112.2" y="84.4">NANO-RST-N</text>
<text x="168.5" y="87.6">RESET-N</text>
<text x="192.5" y="86.3">9</text>
<text x="197.1" y="88">MR-N</text>
<text x="216.4" y="86.3">Q0</text>
<text x="216.4" y="89.8">Q7</text>
<text x="223.5" y="84.5">8</text>
<text x="223.5" y="88">17</text>
<text x="260.2" y="87.6">RESET-N</text>
<text x="284.3" y="86.3">9</text>
<text x="288.8" y="88">MR-N</text>
<text x="308.2" y="86.3">Q0</text>
<text x="308.2" y="89.8">Q7</text>
<text x="315.2" y="84.5">8</text>
<text x="315.2" y="88">17</text>
<text x="348.3" y="87.9">GND</text>
<text x="348.3" y="84.4">GND</text>
<text x="370" y="84.5">A8</text>
<text x="384.3" y="88">B8</text>
<text x="384.3" y="84.5">B7</text>
<text x="391.1" y="86.3">11</text>
<text x="43.1" y="95">GND</text>
<text x="43.7" y="91.5">+5V</text>
<text x="59.5" y="93.3">14</text>
<text x="66" y="91.2">RESET-N RESET-N</text>
<text x="66" y="94.7">GND</text>
<text x="91.9" y="94.7">RX</text>
<text x="98.8" y="93.3">17</text>
<text x="111.8" y="91.5">+5V</text>
<text x="112.6" y="95">NANO-RX</text>
<text x="43.7" y="98.5">+5V</text>
<text x="59.5" y="96.8">15</text>
<text x="66" y="98.2">VIN</text>
<text x="92.2" y="98.2">TX</text>
<text x="98.8" y="96.8">16</text>
<text x="112.6" y="98.5">NANO-TX</text>
<text x="217.7" y="98.5">GND</text>
<text x="309.4" y="98.5">GND</text>
<text x="61.3" y="132">+5V</text>
<text x="100.1" y="132">+5V</text>
<text x="286.4" y="135.5">NANO-MRD-N</text>
<text x="318.7" y="133.9">4</text>
<text x="339" y="137.4">6</text>
<text x="288.9" y="142.5">CPU-MRD-N</text>
<text x="318.7" y="140.9">5</text>
<text x="351.7" y="138.9">MRD-N</text>
<text x="79.5" y="147.9">NANO-RUN-N</text>
<text x="147.6" y="146.2">9</text>
<text x="167.9" y="149.8">8</text>
<text x="210.2" y="149.8">2</text>
<text x="239.4" y="149.8">6</text>
<text x="31.7" y="154.9">HUMAN-RUN-N</text>
<text x="145.5" y="153.3">10</text>
<text x="193.1" y="151.4">GND</text>
<text x="193.1" y="154.9">GND</text>
<text x="210.2" y="153.3">3</text>
<text x="214.7" y="151.5">1J</text>
<text x="214.7" y="155">1K</text>
<text x="228.5" y="155">1Q-N</text>
<text x="228.9" y="151.5">1Q-P</text>
<text x="239.4" y="153.3">7</text>
<text x="251.6" y="154.9">CPU-RESET-P</text>
<text x="251.6" y="151.5">CPU-RUN-P</text>
<text x="210.2" y="158.6">5</text>
<text x="214.7" y="160.3">1S-N</text>
<text x="285.2" y="160.1">NANO-MWR-N</text>
<text x="318.7" y="158.6">1</text>
<text x="61.3" y="162">+5V</text>
<text x="100.1" y="162">+5V</text>
<text x="210.2" y="162.1">1</text>
<text x="210.2" y="167.4">4</text>
<text x="214.7" y="163.9">1R-N</text>
<text x="287.9" y="167.3">CPU-MWR-N</text>
<text x="318.7" y="165.6">2</text>
<text x="339" y="162.1">3</text>
<text x="351.7" y="163.6">MWR-N</text>
<text x="193.1" y="169">GND</text>
<text x="214.7" y="169.2">1CLK</text>
<text x="80.2" y="177.9">NANO-RST-N</text>
<text x="145.5" y="176.2">12</text>
<text x="167.9" y="179.7">11</text>
<text x="32.2" y="184.8">HUMAN-RST-N</text>
<text x="145.5" y="183.3">13</text>
<text x="316.6" y="185">12</text>
<text x="211.1" y="188.6">1</text>
<text x="227.9" y="188.6">2</text>
<text x="240.6" y="190.1">RESET-P</text>
<text x="287.8" y="186.7">NANO-TPA-P</text>
<text x="339" y="188.6">11</text>
<text x="351.7" y="190.1">TPA-P</text>
<text x="290.7" y="193.7">CPU-TPA-P</text>
<text x="316.6" y="192.1">13</text>
<text x="240.7" y="198.7">RESET-N</text>
<text x="300.7" y="209.6">GND</text>
<text x="318.7" y="208">4</text>
<text x="318.7" y="215">5</text>
<text x="339" y="211.5">6</text>
<text x="352.5" y="213.2">TPB-P</text>
<text x="290.3" y="216.7">CPU-TPB-P</text>
<text x="357.5" y="245">9</text>
<text x="388.9" y="244.9">GND</text>
<text x="406.9" y="243.2">1</text>
<text x="339.5" y="246.6">GND</text>
<text x="377.8" y="248.5">8</text>
<text x="388.9" y="251.9">GND</text>
<text x="406.9" y="250.3">2</text>
<text x="427.2" y="246.8">3</text>
<text x="339.5" y="253.7">GND</text>
<text x="355.4" y="252.1">10</text>
<text x="74.9" y="266.1">GND</text>
<text x="74.9" y="269.6">GND</text>
<text x="90" y="267.9">13</text>
<text x="90" y="264.4">14</text>
<text x="96.6" y="269.7">2K</text>
<text x="96.6" y="266.2">2J</text>
<text x="110.3" y="269.7">2Q-N</text>
<text x="110.8" y="266.2">2Q-P</text>
<text x="121.2" y="267.9">9</text>
<text x="121.2" y="264.4">10</text>
<text x="144.2" y="267.9">+5V</text>
<text x="184.2" y="267.8">GND</text>
<text x="200.6" y="267.9">+5V</text>
<text x="240.6" y="267.8">GND</text>
<text x="264.1" y="267.9">+5V</text>
<text x="304.1" y="267.8">GND</text>
<text x="75.4" y="274.9">+5V</text>
<text x="90" y="273.2">11</text>
<text x="96.6" y="275">2S-N</text>
<text x="75.4" y="278.5">+5V</text>
<text x="90" y="276.8">15</text>
<text x="96.6" y="278.5">2R-N</text>
<text x="143.7" y="281.9">GND</text>
<text x="200.1" y="281.9">GND</text>
<text x="263.6" y="281.9">GND</text>
<text x="74.9" y="283.7">GND</text>
<text x="90" y="282">12</text>
<text x="96.6" y="283.8">2CLK</text>
</g>
<g font-size="3.2" fill="#f00">
<text x="209.5" y="50.1" transform="rotate(-90 209.5 50.1)">20</text>
<text x="301.3" y="50.1" transform="rotate(-90 301.3 50.1)">20</text>
<text x="211" y="58.7" transform="rotate(-90 211 58.7)">+5V</text>
<text x="302.7" y="58.7" transform="rotate(-90 302.7 58.7)">+5V</text>
<text x="381.7" y="56.3">+5V</text>
<text x="391.1" y="54.5">20</text>
<text x="159.7" y="266.2">14</text>
<text x="215.2" y="266.2">16</text>
<text x="279.6" y="266.2">14</text>
</g>
<g font-size="3.2">
<text x="363.4" y="86.3">10</text>
<text x="370" y="88">GND</text>
<text x="211" y="91.7" transform="rotate(-90 211 91.7)">GND</text>
<text x="302.7" y="91.7" transform="rotate(-90 302.7 91.7)">GND</text>
<text x="209.5" y="97.2" transform="rotate(-90 209.5 97.2)">10</text>
<text x="301.3" y="97.2" transform="rotate(-90 301.3 97.2)">10</text>
<text x="171.4" y="266.2">7</text>
<text x="228.8" y="266.2">8</text>
<text x="291.4" y="266.2">7</text>
</g>
</svg>
